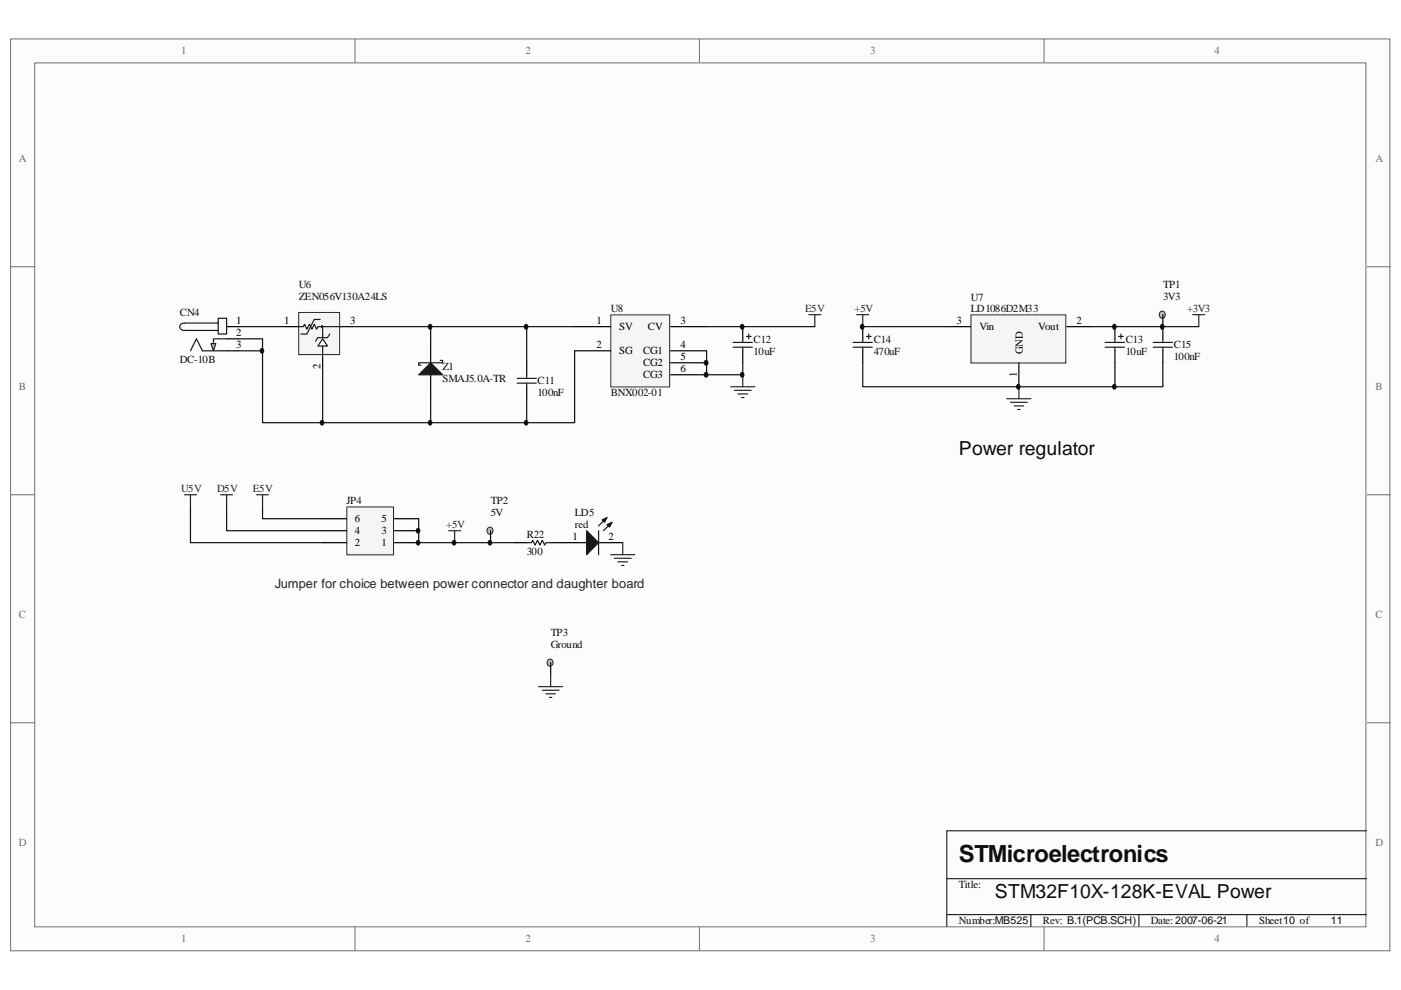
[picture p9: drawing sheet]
<svg xmlns="http://www.w3.org/2000/svg" width="297mm" height="210mm" viewBox="0 0 297 210" stroke-linecap="round" stroke-linejoin="round" font-family="sans-serif">
<path d="M2.3 8.3h292.4v193.3h-292.4z" fill="#fcfcfc"/>
<path d="M2.2 8.3h292.5v193.3h-292.5z" fill="none" stroke="#6e6e6e" stroke-width=".21"/>
<path d="M7.4 13.4h282.2v183.1h-282.2z" fill="#fcfcfc"/>
<g fill="none" stroke="#6e6e6e" stroke-width=".21">
<path d="M7.4 13.3h282.2v183.2h-282.2zM75.3 8.2v5.1M148.3 8.2v5.1M221.4 8.2v5.1M2.2 56.6h5.1M289.8 56.6h5.1M2.2 104.9h5.1M289.8 104.9h5.1M2.2 153.2h5.1M289.8 153.2h5.1M75.3 196.5v5.1M148.3 196.5v5.1"/>
<path d="M221.4 196.5v5.1"/>
</g>
<path d="M289.8 176.1h-89.1v20.4M200.7 186.3h89.1M200.7 193.9h89.1M218.6 193.9v2.6M241.5 193.9v2.6M264.4 193.9v2.6" fill="none" stroke="#000" stroke-width=".21"/>
<path d="M205.9 66.8h20.1v10.2h-20.1z" fill="#f5f5f5"/>
<path d="M205.9 66.8h20.1v10.2h-20.1z" fill="none" stroke="#262626" stroke-width=".21"/>
<path d="M182.9 69.3v2.5M182.9 74.4v2.5M200.7 69.3h5.1M216 76.9v5.1M226.2 69.3h5.1M236.4 69.3v2.5M236.4 74.4v2.5M246.5 69.3v2.5M246.5 74.4v2.5" fill="none" stroke="#000" stroke-width=".25"/>
<g fill="none" stroke="#1c1c1c" stroke-width=".25">
<path d="M180.9 72.6h4.1M180.9 73.6h4.1M182.9 71.8v.8M182.9 73.6v.8M183.7 71.3h1M184.2 70.8v1M234.3 72.6h4.1M234.3 73.6h4.1M236.4 71.8v.8M236.4 73.6v.8M237.1 71.3h1.1M237.7 70.8v1"/>
<path d="M244.5 72.6h4.1M244.5 73.6h4.1M246.5 71.8v.8M246.5 73.6v.8"/>
</g>
<path d="M182.9 76.9v5.1h63.6v-5.1M182.9 69.3h17.8M236.4 76.9v5.1" fill="none" stroke="#0e0e0e" stroke-width=".25"/>
<path d="M181.6 66.7h2.6M182.9 66.7v2.6M213.4 84.5h5.2M214.2 85.3h3.6M215 86.1h2M215.8 86.8h.5M216 82v2.5" fill="none" stroke="#262626" stroke-width=".25"/>
<path d="M246 66.2a.67 .67 0 0 1 .9 .1 .67 .67 0 0 1 0 .9 .67 .67 0 0 1-.9 .1 .86 .86 0 0 1 0-1.1z" fill-rule="evenodd" fill="#c0c0c0"/>
<path d="M246 66.2a.67 .67 0 0 1 .9 .1 .67 .67 0 0 1 0 .9 .67 .67 0 0 1-.9 .1 .86 .86 0 0 1 0-1.1z" fill="none" stroke="#1c1c1c" stroke-width=".21"/>
<path d="M246.5 66.7v2.6" fill="none" stroke="#000" stroke-width=".25"/>
<path d="M231.3 69.3h22.9" fill="none" stroke="#0e0e0e" stroke-width=".25"/>
<path d="M129.5 66.8h12.5v15.2h-12.5z" fill="#f5f5f5"/>
<path d="M129.5 66.8h12.5v15.2h-12.5z" fill="none" stroke="#262626" stroke-width=".21"/>
<path d="M121.8 69.3h7.7M121.8 74.4h7.7M142.2 69.3h7.6M142.2 74.4h7.6M142.2 76.9h7.6M142.2 79.5h7.6M157.5 69.3v2.5M157.5 74.4v2.5" fill="none" stroke="#000" stroke-width=".25"/>
<path d="M155.4 72.6h4.1M155.4 73.6h4.1M157.5 71.8v.8M157.5 73.6v.8M158.2 71.3h1.1M158.7 70.8v1" fill="none" stroke="#1c1c1c" stroke-width=".25"/>
<path d="M149.8 74.4v5.1h7.7v-2.6M149.8 69.3h23" fill="none" stroke="#0e0e0e" stroke-width=".25"/>
<path d="M157.5 79.5v2.5M171.5 66.7h2.5M172.8 66.7v2.6M154.9 82h5.1M155.7 82.8h3.6M156.5 83.5h2M157.2 84.3h.5" fill="none" stroke="#262626" stroke-width=".25"/>
<path d="M103.4 112a.67 .67 0 0 1 .9 .1 .67 .67 0 0 1 0 .9 .67 .67 0 0 1-.9 .1 .86 .86 0 0 1 0-1.1z" fill-rule="evenodd" fill="#c0c0c0"/>
<path d="M103.4 112a.67 .67 0 0 1 .9 .1 .67 .67 0 0 1 0 .9 .67 .67 0 0 1-.9 .1 .86 .86 0 0 1 0-1.1z" fill="none" stroke="#1c1c1c" stroke-width=".21"/>
<path d="M104 112.5v2.6M109.1 115.1h2.6M116.8 115.1h7.6M126.9 115.1h5.1" fill="none" stroke="#000" stroke-width=".25"/>
<path d="M95.1 112.5h2.6M96.4 112.5v2.6" fill="none" stroke="#262626" stroke-width=".25"/>
<path d="M111.7 115.1h1l.2-.5 .5 1 .6-1 .5 1 .5-1 .5 1 .2-.5h1.1" fill="none" stroke="#1c1c1c" stroke-width=".25"/>
<path d="M124.4 112.5l2.5 2.6-2.5 2.5z" fill="#1c1c1c"/>
<path d="M124.4 112.5l2.5 2.6-2.5 2.5zM128.7 109.7l-1.8 1.8M129.7 110.7l-1.8 1.8" fill="none" stroke="#1c1c1c" stroke-width=".25"/>
<path d="M128.7 111.3l1-.6-.5 1.1z" fill="#1c1c1c"/>
<path d="M128.7 111.3l1-.6-.5 1.1z" fill="none" stroke="#1c1c1c" stroke-width=".25"/>
<path d="M127.7 110.2l1-.5-.5 1z" fill="#1c1c1c"/>
<path d="M126.9 112.5v5.1M127.7 110.2l1-.5-.5 1z" fill="none" stroke="#1c1c1c" stroke-width=".25"/>
<path d="M129.5 117.6h5.1M130.3 118.4h3.5M131 119.1h2.1M131.8 119.9h.5M132 115.1v2.5" fill="none" stroke="#262626" stroke-width=".25"/>
<path d="M116.2 140a.67 .67 0 0 1 .9 .1 .67 .67 0 0 1 0 .9 .67 .67 0 0 1-.9 0 .86 .86 0 0 1 0-1z" fill-rule="evenodd" fill="#c0c0c0"/>
<path d="M116.2 140a.67 .67 0 0 1 .9 .1 .67 .67 0 0 1 0 .9 .67 .67 0 0 1-.9 0 .86 .86 0 0 1 0-1z" fill="none" stroke="#1c1c1c" stroke-width=".21"/>
<path d="M48 69.3h2.6M48 74.4h2.6M48 71.8h2.6M116.8 140.5v2.5" fill="none" stroke="#000" stroke-width=".25"/>
<path d="M114.2 145.6h5.1M115 146.3h3.5M115.7 147.1h2.1M116.5 147.9h.5M116.8 143v2.6" fill="none" stroke="#262626" stroke-width=".25"/>
<path d="M39.1 68.5a.78 .78 0 0 0-1 .8 .78 .78 0 0 0 1 .7M39.1 70.1h7.2M42.9 74.4h5.1M46.3 67.5h1.7v3.3h-1.7zM46.3 68.2v.3h-7.2" fill="none" stroke="#1c1c1c" stroke-width=".25"/>
<path d="M44.7 72.9h1.1l-.5 1.5z" fill="#c0c0c0"/>
<path d="M44.7 72.9h1.1l-.5 1.5zM48 71.8h-2.7v1.1" fill="none" stroke="#1c1c1c" stroke-width=".25"/>
<path d="M41.7 71.8l1.2 2.6z" fill="#c0c0c0"/>
<path d="M41.7 71.8l1.2 2.6z" fill="none" stroke="#1c1c1c" stroke-width=".25"/>
<path d="M41.7 71.8l-1.3 2.6z" fill="#c0c0c0"/>
<path d="M41.7 71.8l-1.3 2.6z" fill="none" stroke="#1c1c1c" stroke-width=".25"/>
<path d="M91.3 71.8v5.1M91.3 79.5v5" fill="none" stroke="#000" stroke-width=".25"/>
<path d="M88.8 79.5l2.5-2.6 2.5 2.6z" fill="#1c1c1c"/>
<path d="M91.3 76.9l2.5 2.6h-5zM93.3 76.4h.5v.5h-5v.5h.5M111.7 79.5v.7M109.6 81.2h4.1M109.6 80.2h4.1M111.7 81.2v.8" fill="none" stroke="#1c1c1c" stroke-width=".25"/>
<path d="M111.7 76.9v2.6M111.7 82v2.5" fill="none" stroke="#000" stroke-width=".25"/>
<path d="M50.6 71.8h5.1v2.6h-5.1M50.6 69.3h10.1M55.7 74.4v15.2h12.7v-11.9M74.8 69.3h47M91.3 69.3v2.5M111.7 69.3v7.6M121.8 74.4v15.2h-53.4M91.3 84.5v5.1M111.7 84.5v5.1" fill="none" stroke="#0e0e0e" stroke-width=".25"/>
<path d="M63.4 66.3h8.6v8.9h-8.6z" fill="#f5f5f5"/>
<path d="M63.3 66.3h8.7v8.9h-8.7z" fill="none" stroke="#262626" stroke-width=".21"/>
<path d="M63.3 69.3h1l.3-.6 .5 1.1 .5-1.1 .5 1.1 .5-1.1 .5 1.1 .3-.5h1M66.6 67.7l-1.5 3.1" fill="none" stroke="#1c1c1c" stroke-width=".25"/>
<path d="M68.4 71.8l1 1.6h-2z" fill="#fefefe"/>
<path d="M63.8 70.8h1.3M66.6 67.7h1.3M68.4 71.8l1 1.6h-2zM68.4 73.4v1.7M69.9 70.8l-.5 .8h-2l-.5 .7M72.2 69.3h-3.8v2.3" fill="none" stroke="#1c1c1c" stroke-width=".25"/>
<path d="M60.7 69.3h2.6M68.4 75.1v2.6M72.2 69.3h2.6" fill="none" stroke="#000" stroke-width=".25"/>
<path d="M68.2 69.1l.1-.1 .1 .3-.1 .2z" fill-rule="evenodd" fill="#c0c0c0"/>
<path d="M68.2 69.1l.1-.1 .1 .3-.1 .2z" fill="none" stroke="#1c1c1c" stroke-width=".21"/>
<path d="M252.9 66.7h2.5M254.2 66.7v2.6" fill="none" stroke="#262626" stroke-width=".25"/>
<path d="M73.6 107.5h9.8v10.1h-9.8z" fill="#f5f5f5"/>
<path d="M73.5 107.5h9.9v10.1h-9.9z" fill="none" stroke="#262626" stroke-width=".21"/>
<path d="M68.4 115.1h5.1M68.4 112.5h5.1M68.4 110h5.1M83.6 115.1h5.2M83.6 112.5h5.2M83.6 110h5.2" fill="none" stroke="#000" stroke-width=".25"/>
<path d="M40.4 107.4v7.7h28M48 107.4v5.1h20.4M55.7 107.4v2.6h12.7M88.8 110v5.1h20.3" fill="none" stroke="#0e0e0e" stroke-width=".25"/>
<path d="M39.1 104.9h2.6M40.4 104.9v2.5M46.8 104.9h2.5M48 104.9v2.5M54.4 104.9h2.5M55.7 104.9v2.5" fill="none" stroke="#262626" stroke-width=".25"/>
<path d="M55.3 73.9a.45 .45 0 0 1 .6 .5 .45 .45 0 0 1-.6 .4 .6 .6 0 0 1 0-.9z" fill-rule="evenodd" fill="#0e0e0e"/>
<path d="M55.3 73.9a.45 .45 0 0 1 .6 .5 .45 .45 0 0 1-.6 .4 .6 .6 0 0 1 0-.9z" fill="none" stroke="#0e0e0e" stroke-width=".21"/>
<path d="M68.1 89.2a.45 .45 0 0 1 .6 .4 .45 .45 0 0 1-.6 .5 .6 .6 0 0 1 0-.9z" fill-rule="evenodd" fill="#0e0e0e"/>
<path d="M68.1 89.2a.45 .45 0 0 1 .6 .4 .45 .45 0 0 1-.6 .5 .6 .6 0 0 1 0-.9z" fill="none" stroke="#0e0e0e" stroke-width=".21"/>
<path d="M88.4 114.6a.45 .45 0 0 1 .6 .5 .45 .45 0 0 1-.6 .4 .6 .6 0 0 1 0-.9z" fill-rule="evenodd" fill="#0e0e0e"/>
<path d="M88.4 114.6a.45 .45 0 0 1 .6 .5 .45 .45 0 0 1-.6 .4 .6 .6 0 0 1 0-.9z" fill="none" stroke="#0e0e0e" stroke-width=".21"/>
<path d="M88.4 112.1a.46 .46 0 0 1 .6 .4 .46 .46 0 0 1-.6 .5 .61 .61 0 0 1 0-.9z" fill-rule="evenodd" fill="#0e0e0e"/>
<path d="M88.4 112.1a.46 .46 0 0 1 .6 .4 .46 .46 0 0 1-.6 .5 .61 .61 0 0 1 0-.9z" fill="none" stroke="#0e0e0e" stroke-width=".21"/>
<path d="M91 89.2a.45 .45 0 0 1 .6 .4 .45 .45 0 0 1-.6 .5 .6 .6 0 0 1 0-.9z" fill-rule="evenodd" fill="#0e0e0e"/>
<path d="M91 89.2a.45 .45 0 0 1 .6 .4 .45 .45 0 0 1-.6 .5 .6 .6 0 0 1 0-.9z" fill="none" stroke="#0e0e0e" stroke-width=".21"/>
<path d="M91 68.8a.47 .47 0 0 1 .6 .5 .47 .47 0 0 1-.6 .4 .64 .64 0 0 1 0-.9z" fill-rule="evenodd" fill="#0e0e0e"/>
<path d="M91 68.8a.47 .47 0 0 1 .6 .5 .47 .47 0 0 1-.6 .4 .64 .64 0 0 1 0-.9z" fill="none" stroke="#0e0e0e" stroke-width=".21"/>
<path d="M96.1 114.6a.45 .45 0 0 1 .5 .5 .45 .45 0 0 1-.5 .4 .6 .6 0 0 1 0-.9z" fill-rule="evenodd" fill="#0e0e0e"/>
<path d="M96.1 114.6a.45 .45 0 0 1 .5 .5 .45 .45 0 0 1-.5 .4 .6 .6 0 0 1 0-.9z" fill="none" stroke="#0e0e0e" stroke-width=".21"/>
<path d="M103.7 114.6a.45 .45 0 0 1 .6 .5 .45 .45 0 0 1-.6 .4 .6 .6 0 0 1 0-.9z" fill-rule="evenodd" fill="#0e0e0e"/>
<path d="M103.7 114.6a.45 .45 0 0 1 .6 .5 .45 .45 0 0 1-.6 .4 .6 .6 0 0 1 0-.9z" fill="none" stroke="#0e0e0e" stroke-width=".21"/>
<path d="M111.4 89.2a.45 .45 0 0 1 .5 .4 .45 .45 0 0 1-.5 .5 .6 .6 0 0 1 0-.9z" fill-rule="evenodd" fill="#0e0e0e"/>
<path d="M111.4 89.2a.45 .45 0 0 1 .5 .4 .45 .45 0 0 1-.5 .5 .6 .6 0 0 1 0-.9z" fill="none" stroke="#0e0e0e" stroke-width=".21"/>
<path d="M111.4 68.8a.47 .47 0 0 1 .5 .5 .47 .47 0 0 1-.5 .4 .64 .64 0 0 1 0-.9z" fill-rule="evenodd" fill="#0e0e0e"/>
<path d="M111.4 68.8a.47 .47 0 0 1 .5 .5 .47 .47 0 0 1-.5 .4 .64 .64 0 0 1 0-.9z" fill="none" stroke="#0e0e0e" stroke-width=".21"/>
<path d="M149.5 79a.47 .47 0 0 1 .6 .5 .47 .47 0 0 1-.6 .4 .6 .6 0 0 1 0-.9z" fill-rule="evenodd" fill="#0e0e0e"/>
<path d="M149.5 79a.47 .47 0 0 1 .6 .5 .47 .47 0 0 1-.6 .4 .6 .6 0 0 1 0-.9z" fill="none" stroke="#0e0e0e" stroke-width=".21"/>
<path d="M149.5 76.5a.46 .46 0 0 1 .6 .4 .46 .46 0 0 1-.6 .5 .59 .59 0 0 1 0-.9z" fill-rule="evenodd" fill="#0e0e0e"/>
<path d="M149.5 76.5a.46 .46 0 0 1 .6 .4 .46 .46 0 0 1-.6 .5 .59 .59 0 0 1 0-.9z" fill="none" stroke="#0e0e0e" stroke-width=".21"/>
<path d="M157.2 79a.46 .46 0 0 1 .5 .5 .46 .46 0 0 1-.5 .4 .61 .61 0 0 1 0-.9z" fill-rule="evenodd" fill="#0e0e0e"/>
<path d="M157.2 79a.46 .46 0 0 1 .5 .5 .46 .46 0 0 1-.5 .4 .61 .61 0 0 1 0-.9z" fill="none" stroke="#0e0e0e" stroke-width=".21"/>
<path d="M157.2 68.8a.47 .47 0 0 1 .5 .5 .47 .47 0 0 1-.5 .4 .64 .64 0 0 1 0-.9z" fill-rule="evenodd" fill="#0e0e0e"/>
<path d="M157.2 68.8a.47 .47 0 0 1 .5 .5 .47 .47 0 0 1-.5 .4 .64 .64 0 0 1 0-.9z" fill="none" stroke="#0e0e0e" stroke-width=".21"/>
<path d="M182.6 68.8a.47 .47 0 0 1 .6 .5 .47 .47 0 0 1-.6 .4 .64 .64 0 0 1 0-.9z" fill-rule="evenodd" fill="#0e0e0e"/>
<path d="M182.6 68.8a.47 .47 0 0 1 .6 .5 .47 .47 0 0 1-.6 .4 .64 .64 0 0 1 0-.9z" fill="none" stroke="#0e0e0e" stroke-width=".21"/>
<path d="M215.7 81.6a.46 .46 0 0 1 .6 .4 .46 .46 0 0 1-.6 .4 .61 .61 0 0 1 0-.8z" fill-rule="evenodd" fill="#0e0e0e"/>
<path d="M215.7 81.6a.46 .46 0 0 1 .6 .4 .46 .46 0 0 1-.6 .4 .61 .61 0 0 1 0-.8z" fill="none" stroke="#0e0e0e" stroke-width=".21"/>
<path d="M236.1 81.6a.46 .46 0 0 1 .5 .4 .46 .46 0 0 1-.5 .4 .61 .61 0 0 1 0-.8z" fill-rule="evenodd" fill="#0e0e0e"/>
<path d="M236.1 81.6a.46 .46 0 0 1 .5 .4 .46 .46 0 0 1-.5 .4 .61 .61 0 0 1 0-.8z" fill="none" stroke="#0e0e0e" stroke-width=".21"/>
<path d="M236.1 68.8a.47 .47 0 0 1 .5 .5 .47 .47 0 0 1-.5 .4 .64 .64 0 0 1 0-.9z" fill-rule="evenodd" fill="#0e0e0e"/>
<path d="M236.1 68.8a.47 .47 0 0 1 .5 .5 .47 .47 0 0 1-.5 .4 .64 .64 0 0 1 0-.9z" fill="none" stroke="#0e0e0e" stroke-width=".21"/>
<path d="M246.2 68.8a.47 .47 0 0 1 .6 .5 .47 .47 0 0 1-.6 .4 .64 .64 0 0 1 0-.9z" fill-rule="evenodd" fill="#0e0e0e"/>
<path d="M246.2 68.8a.47 .47 0 0 1 .6 .5 .47 .47 0 0 1-.6 .4 .64 .64 0 0 1 0-.9z" fill="none" stroke="#0e0e0e" stroke-width=".21"/>
<text font-size="5" fill="#0e0e0e" x="203.3" y="182.7">STMicroelectronics</text>
<g font-size="4.1" fill="#0e0e0e">
<text x="203.3" y="96.4">Power regulator</text>
<text x="210.9" y="190.5">STM32F10X-128K-EVAL Power</text>
</g>
<text font-size="2.7" fill="#262626" x="58.2" y="124.7">Jumper for choice between power connector and daughter board</text>
<g font-size="2.3" fill="#706f64">
<text x="38.4" y="11.5">1</text>
<text x="111.4" y="11.5">2</text>
<text x="184.5" y="11.5">3</text>
<text x="257.5" y="11.5">4</text>
<text x="4" y="34.4">A</text>
<text x="291.6" y="34.4">A</text>
<text x="4" y="82.7">B</text>
<text x="291.6" y="82.7">B</text>
<text x="4" y="131.1">C</text>
<text x="291.6" y="131.1">C</text>
<text x="4" y="179.4">D</text>
<text x="291.6" y="179.4">D</text>
<text x="38.4" y="199.8">1</text>
<text x="111.4" y="199.8">2</text>
<text x="184.5" y="199.8">3</text>
<text x="257.5" y="199.8">4</text>
</g>
<g font-size="2.3" fill="#0e0e0e">
<text x="63.3" y="61.1">U6</text>
<text x="63.3" y="63.7">ZEN056V130A24LS</text>
<text x="205.9" y="63.9">U7</text>
<text x="246.6" y="61.1">TP1</text>
<text x="246.6" y="63.7">3V3</text>
<text x="38.1" y="67">CN4</text>
<text x="129.5" y="66.2">U8</text>
<text x="205.9" y="66.2">LD1086D2M33</text>
<text x="38.1" y="76.9">DC-10B</text>
<text x="159.8" y="72.8">C12</text>
<text x="159.8" y="75.4">10uF</text>
<text x="185.2" y="72.8">C14</text>
<text x="185.2" y="75.4">470uF</text>
<text x="238.7" y="72.8">C13</text>
<text x="238.7" y="75.4">10uF</text>
<text x="248.9" y="73.8">C15</text>
<text x="248.9" y="76.4">100nF</text>
<text x="93.8" y="78.4">Z1</text>
<text x="93.8" y="80.9">SMAJ5.0A-TR</text>
<text x="114" y="81.4">C11</text>
<text x="114" y="84">100nF</text>
<text x="129.5" y="84">BNX002-01</text>
<text x="73.5" y="106.9">JP4</text>
<text x="104.1" y="106.9">TP2</text>
<text x="104.1" y="109.4">5V</text>
<text x="121.9" y="109.4">LD5</text>
<text x="121.9" y="112">red</text>
<text x="111.7" y="114">R22</text>
<text x="111.7" y="117.6">300</text>
<text x="116.8" y="134.9">TP3</text>
<text x="116.8" y="137.5">Ground</text>
<text x="203.3" y="188.3">Title:</text>
<text x="203.3" y="196">Number:MB525</text>
<text x="221.1" y="196">Rev: B.1(PCB.SCH)</text>
<text x="244" y="196">Date:2007-06-21</text>
<text x="267" y="196">Sheet10 of</text>
<text x="282.2" y="196">11</text>
</g>
<g font-size="2.3">
<text x="50.1" y="68.7">1</text>
<text x="50.1" y="71.3">2</text>
<text x="60.3" y="68.7">1</text>
<text x="74.2" y="68.7">3</text>
<text x="126.4" y="68.7">1</text>
<text x="131.3" y="70">SV</text>
<text x="137.4" y="70">CV</text>
<text x="144.3" y="68.7">3</text>
<text x="202.8" y="68.7">3</text>
<text x="207.6" y="70">Vin</text>
<text x="220.1" y="70">Vout</text>
<text x="228.3" y="68.7">2</text>
<text x="50.1" y="73.8">3</text>
<text x="126.4" y="73.8">2</text>
<text x="131.3" y="75.1">SG</text>
<text x="136.4" y="75.1">CG1</text>
<text x="136.4" y="77.6">CG2</text>
<text x="144.3" y="73.8">4</text>
<text x="144.3" y="76.4">5</text>
<text x="216.9" y="75.1" transform="rotate(-90 216.9 75.1)">GND</text>
<text x="68" y="78.2" transform="rotate(-90 68 78.2)">2</text>
<text x="136.4" y="80.2">CG3</text>
<text x="144.3" y="78.9">6</text>
<text x="215.6" y="80" transform="rotate(-90 215.6 80)">1</text>
<text x="75.3" y="113.3">4</text>
<text x="75.3" y="110.7">6</text>
<text x="80.9" y="113.3">3</text>
<text x="80.9" y="110.7">5</text>
<text x="75.3" y="115.8">2</text>
<text x="80.9" y="115.8">1</text>
<text x="121.4" y="114.6">1</text>
<text x="129" y="114.6">2</text>
</g>
<g font-size="2.3" fill="#262626">
<text x="170.7" y="66.2">E5V</text>
<text x="181.1" y="66.2">+5V</text>
<text x="251.7" y="66.2">+3V3</text>
<text x="38.4" y="104.4">U5V</text>
<text x="46" y="104.4">D5V</text>
<text x="53.6" y="104.4">E5V</text>
<text x="94.6" y="112">+5V</text>
</g>
</svg>
